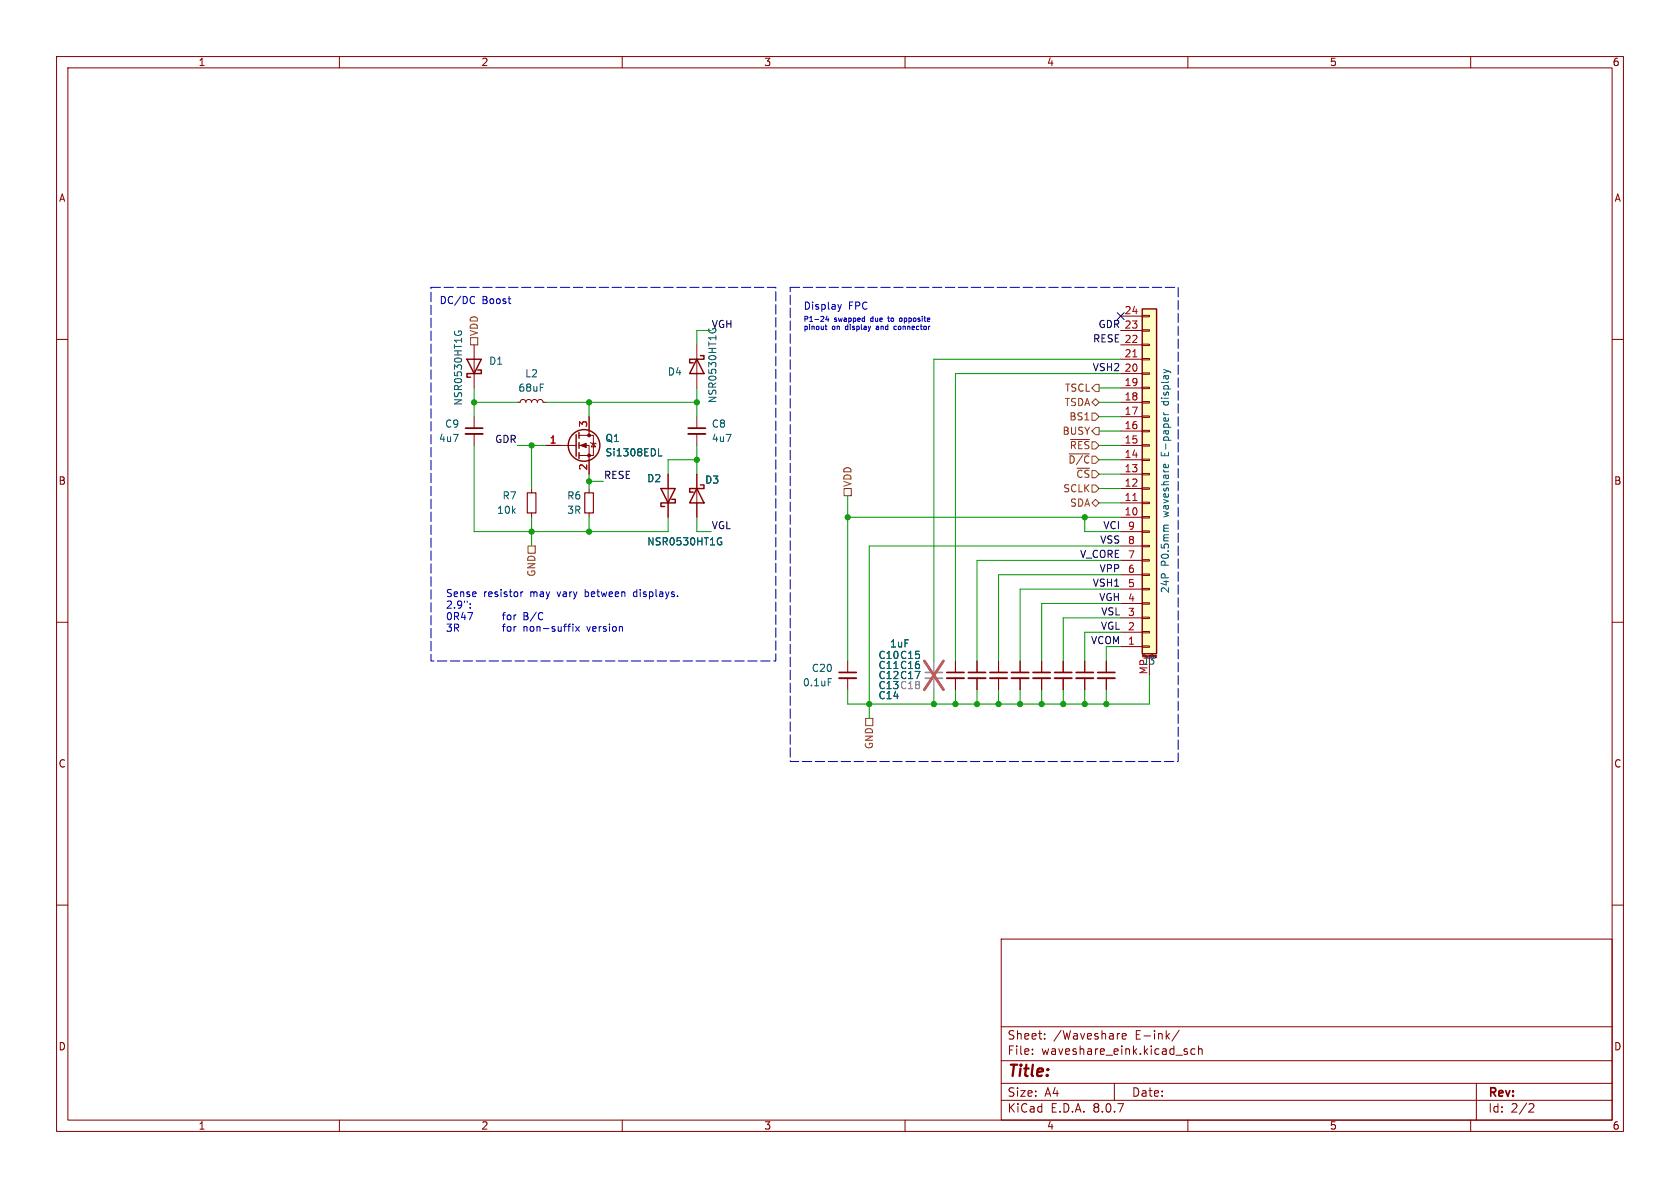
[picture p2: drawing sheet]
<svg xmlns="http://www.w3.org/2000/svg" width="297mm" height="210mm" viewBox="0 0 297 210" stroke-linecap="round" stroke-linejoin="round" font-family="sans-serif">
<g fill="none" stroke="#840000" stroke-width=".18">
<path d="M10 10h277v190h-277zM12 12h273v186h-273zM60 10v2M110 10v2M160 10v2M210 10v2M260 10v2M10 60h2M96.5 78.7h5.4M102.4 78.7h1.7v5.1M102.4 77h2.5v3.5h-2.5M104.1 73.7v3.3"/>
<path d="M104.4 78.2l.1 .2h.8l.1 .1M104.9 78.4l.4 .6h-.8zM285 60h2M10 110h2M180.3 116.8v2.1M180.3 119.9v2M285 110h2M10 160h2M177 166h108v32h-108zM285 160h2M60 198v2M110 198v2"/>
<path d="M160 198v2M177 194.5h108M177 191.5h108M177 187.5h108M177 181.5h108M182.5 186.3v.1M182.5 185.5v.1M184.7 183.6v.1M184.7 182.8v.1M197 191.5v3M198.4 183.2l.7-.1-.1-.3-.4-.1-.2 .2 .1 .7h.5M208.5 182.1l-1.3 2"/>
<path d="M209.5 185.9l.4 .1 .1 .2-.3 .2h-.2M209.5 185.4l.4 .1M210 198v2M211.2 185.5l-.4-.1-.3 .3v.4l.2 .2h.5M211.9 185.5l.2-.1 .4 .1v.9M211.9 184.9v1.5M260 198v2M261 191.5v6.5M270.5 195.1l.5 .1 .2 .3-1 1.1h1"/>
</g>
<path d="M178.8 119.9h3.1" fill="none" stroke="#840000" stroke-width=".33"/>
<path d="M178.8 118.9h3.1" fill="none" stroke="#840000" stroke-width=".3"/>
<g fill="none" stroke="#840000" stroke-width=".25">
<path d="M101.9 76.8v3.8M102.4 76.5v1M102.4 78.2v1M102.4 80v1"/>
<circle cx="103.3" cy="78.7" r="2.79"/>
</g>
<g fill="#840000" stroke="#840000" stroke-width=".18">
<path d="M102.6 78.7l1-.3v.7z"/>
<circle cx="104.1" cy="80.5" r=".25"/>
<circle cx="104.1" cy="77" r=".25"/>
</g>
<path d="M116.4 80.6h.6" fill="none" stroke="#006464" stroke-width=".18"/>
<path d="M201.9 54.6h2.6v61h-2.6z" fill="#ffffc2"/>
<g fill="none" stroke="#840000" stroke-width=".18">
<path d="M198.1 58.4h3.8M198.1 55.9h3.8M201.9 55.8h1.3v.2h-1.3zM201.9 58.3h1.3v.2h-1.3zM83.8 61v7.6M83.8 73.7v2M83.8 76.7v2M91.4 71.1h.5l.2-.3 .4-.2 .3 .2 .2 .3 .1-.3 .4-.2 .3 .2 .2 .3 .1-.3 .4-.2 .3 .2 .2 .3 .1-.3 .4-.2 .4 .2 .1 .3h.5M96.5 78.7h2.6M104.1 73.7v2.5M123.2 61v7.6M123.2 73.7v2"/>
<path d="M123.2 76.7v2M198.1 78.7h3.8M198.1 76.2h3.8M198.1 73.7h3.8M198.1 71.1h3.8M198.1 68.6h3.8M198.1 66h3.8M198.1 63.5h3.8M198.1 61h3.8M201.9 60.8h1.3v.3h-1.3zM201.9 63.4h1.3v.2h-1.3zM201.9 65.9h1.3v.3h-1.3z"/>
<path d="M201.9 68.5h1.3v.2h-1.3zM201.9 71h1.3v.2h-1.3zM201.9 73.5h1.3v.3h-1.3zM201.9 76.1h1.3v.2h-1.3zM201.9 78.6h1.3v.3h-1.3zM94 86.4v.7M94 90.7v.7M104.1 81.3v2.5M104.1 86.4v.7M104.1 90.7v.7M118.1 83.8v7.6M123.2 83.8v7.6"/>
<path d="M198.1 91.4h3.8M198.1 88.9h3.8M198.1 86.4h3.8M198.1 83.8h3.8M198.1 81.3h3.8M198.1 99.1h3.8M198.1 96.5h3.8M198.1 94h3.8M201.9 81.2h1.3v.2h-1.3zM201.9 83.7h1.3v.2h-1.3zM201.9 86.2h1.3v.3h-1.3zM201.9 88.8h1.3v.2h-1.3z"/>
<path d="M201.9 91.3h1.3v.3h-1.3zM201.9 93.9h1.3v.2h-1.3zM201.9 96.4h1.3v.2h-1.3zM201.9 98.9h1.3v.3h-1.3zM149.9 116.8v2.1M149.9 119.9v2M168.9 116.8v2.1M168.9 119.9v2M172.7 116.8v2.1M172.7 119.9v2M176.5 116.8v2.1M176.5 119.9v2"/>
<path d="M180.3 116.8v2.1M180.3 119.9v2M184.1 116.8v2.1M184.1 119.9v2M188 116.8v2.1M188 119.9v2M191.8 116.8v2.1M191.8 119.9v2M195.6 116.8v2.1M195.6 119.9v2M198.1 114.3h3.8M198.1 111.8h3.8"/>
<path d="M198.1 109.2h3.8M198.1 106.7h3.8M198.1 104.1h3.8M198.1 101.6h3.8M201.9 101.5h1.3v.2h-1.3zM201.9 104h1.3v.3h-1.3zM201.9 106.6h1.3v.2h-1.3zM201.9 109.1h1.3v.2h-1.3zM201.9 111.6h1.3v.3h-1.3zM201.9 114.2h1.3v.2h-1.3zM202 116.1v-.4l.1 .3 .2-.3v.4M203.2 116.3v3.1"/>
<path d="M203.5 115.7v.4M203.7 115.7h.1M204.4 115.9v.3M204.4 116.1h.1"/>
</g>
<path d="M201.9 54.6h2.6v61h-2.6zM82.5 63.5h2.6l-1.3 2.5zM84.5 65.4h.6v.6h-2.6v.7h.7M123.2 63.5l1.3 2.5h-2.6zM123.8 62.9h.7v.6h-2.6v.6h.7M116.8 86.4h2.6l-1.3 2.5zM118.7 88.3h.7v.6h-2.6v.6h.7M123.2 86.4l1.3 2.5h-2.6zM123.8 85.7h.7v.7h-2.6v.6h.7" fill="none" stroke="#840000" stroke-width=".25"/>
<path d="M200.3 63.1h.7M200.3 88.5h.7" fill="none" stroke="#a90000" stroke-width=".18"/>
<path d="M80.4 58.6v.5M81.1 58.8v-.3h.4l.1 .3-.1 .3M205.7 72.9l.3 .4M205.7 73.3h.9M116.4 80.6h.6M127.1 95.1h.4M127.4 95.8h.2v.4l-.2 .1h-.3M205.7 82.2l.3-.1 .2 .6M206.5 82.1l.1 .1M206.6 92.8h-.7l-.2 .4M146.4 120h.6" fill="none" stroke="#006464" stroke-width=".18"/>
<path d="M82.3 76.7h3M121.7 76.7h3M148.3 119.9h3.1M167.4 119.9h3M171.2 119.9h3M175 119.9h3.1M182.6 119.9h3.1M186.4 119.9h3.1M190.2 119.9h3.1M194.1 119.9h3" fill="none" stroke="#840000" stroke-width=".33"/>
<path d="M82.3 75.7h3M121.7 75.7h3M148.3 118.9h3.1M167.4 118.9h3M171.2 118.9h3M175 118.9h3.1M182.6 118.9h3.1M186.4 118.9h3.1M190.2 118.9h3.1M194.1 118.9h3" fill="none" stroke="#840000" stroke-width=".3"/>
<path d="M163.6 119.9h3" fill="none" stroke="#a1a1a1" stroke-width=".33"/>
<path d="M163.6 118.9h3" fill="none" stroke="#a1a1a1" stroke-width=".3"/>
<path d="M165.1 116.8v2.1M165.1 119.9v2" fill="none" stroke="#a1a1a1" stroke-width=".18"/>
<path d="M163.4 116.8l3.4 5.1M166.8 116.8l-3.4 5.1" fill="none" stroke="#e65255" stroke-width=".46"/>
<path d="M93.2 87.1h1.5v3.6h-1.5zM103.4 87.1h1.5v3.6h-1.5z" fill="none" stroke="#840000" stroke-width=".2"/>
<path d="M83.2 59.7h1.3v1.3h-1.3zM189.2 77.7h3.4M193 71.1l.7-.6 .6 .6-.6 .7zM193 73h.7l.6 .7-.6 .6h-.7zM193.7 67.9h.6v1.3h-.6l-.7-.6zM193.7 75.6h.6v1.2h-.6l-.7-.6zM93.3 96.5h1.3v1.3h-1.3zM149.2 86.4h1.3v1.2h-1.3zM189 80.2h3.6M193 85.7h.7l.6 .7-.6 .6h-.7zM193 88.9l.7-.6 .6 .6-.6 .6zM153 127h1.3v1.3h-1.3z" fill="none" stroke="#725600" stroke-width=".18"/>
<g fill="none" stroke="#0000c2" stroke-width=".18">
<path d="M83.7 52.4l.2 .1M83.9 53.5l-.2 .2M145.9 57.7h.3M146 57.4v.7l.2 .2M146.2 55.9l-.2 .6h.5M146.4 56.2v.6M148.1 53.8l.3 .9M148.4 54.7l-.1 .3M148.7 53.8l-.3 .9M155 57.7h-.1M155.2 57.9l-.3 .2v.1l.3 .1M156.9 56.2h.4"/>
<path d="M157 55.9v.8l.2 .1M158.2 57.7l-.2 .1v.3l.2 .2 .3-.1M158.4 57.7h.1M159.5 56.4l-.2-.2-.3 .2 .1 .4h.2l.2-.2M162.8 57.4v.7M83.1 107.4v.1M83.1 106.7v.1M88.8 108.7h.5M88.8 110.8h.5M89.3 108.3l-.3 .2v1.1M89.3 110.3l-.3 .2v1.1M89.7 108.8l.2-.1 .4 .1v.5l-.1 .2-.3 .1-.2-.2z"/>
<path d="M89.7 110.9l.2-.1 .4 .1v.5l-.1 .1-.3 .1-.2-.1zM90.9 108.7v.9M90.9 110.8v.8M91.2 108.7l-.3 .3M91.2 110.8l-.3 .2M92.1 104.6v.9M92.4 104.6l-.3 .3M95.9 108.3l.1 .1M96 109.4l-.1 .1M100.4 110.8h.5M100.9 110.3l-.3 .1M101.3 110.3v.2"/>
<path d="M101.3 110.8v.8M101.8 110.8l.6 .8M102.4 110.8l-.6 .8M112.1 104.7l-.1 .2 .1 .5"/>
</g>
<path d="M76.2 50.8h61v66h-61zM139.7 50.8h68.6v83.8h-68.6z" fill="none" stroke="#0000c2" stroke-width=".18" stroke-dasharray="1.7 .6"/>
<g fill="none" stroke="#009600" stroke-width=".18">
<path d="M125.7 58.4h-2.5v2.6M83.8 78.7v15.3h34.3v-2.6M83.8 68.6v5.1M83.8 71.1h7.6M91.4 78.7h5.1M94 78.7v7.7M96.5 71.1h26.7M104.1 71.1v2.6M123.2 68.6v5.1M123.2 78.7v5.1M194.3 78.7h3.8M194.3 71.1h3.8"/>
<path d="M194.3 73.7h3.8M194.3 76.2h3.8M194.3 68.6h3.8M198.1 66h-29.2v50.8M198.1 63.5h-33v53.3M94 91.4v5.1M104.1 83.8v2.6M104.1 91.4v2.6M104.1 85.1h2.6M123.2 91.4v2.6h2.5M123.2 81.3h-5.1v2.5M149.9 91.4h48.2"/>
<path d="M149.9 87.6v29.2M191.8 91.4v2.6h6.3M194.3 88.9h3.8M194.3 83.8h3.8M194.3 86.4h3.8M194.3 81.3h3.8M198.1 96.5h-44.4v30.5M198.1 99.1h-25.4v17.7M195.6 114.3v2.5M198.1 111.8h-6.3v5M198.1 104.1h-17.8v12.7M198.1 106.7h-14v10.1"/>
<path d="M198.1 101.6h-21.6v15.2M198.1 109.2h-10.1v7.6M203.2 119.4v5.1h-53.3v-2.6M165.1 121.9v2.6M168.9 121.9v2.6M172.7 121.9v2.6M176.5 121.9v2.6M180.3 121.9v2.6M184.1 121.9v2.6M188 121.9v2.6M191.8 121.9v2.6M195.6 121.9v2.6"/>
</g>
<path d="M197.5 55.3l1.2 1.2M198.7 55.3l-1.2 1.2" fill="none" stroke="#000084" stroke-width=".18"/>
<g fill="#009600" stroke="#009600" stroke-width=".18">
<circle cx="153.7" cy="124.5" r=".46"/>
<circle cx="149.9" cy="91.4" r=".46"/>
<circle cx="104.1" cy="94" r=".46"/>
<circle cx="123.2" cy="71.1" r=".46"/>
<circle cx="184.1" cy="124.5" r=".46"/>
<circle cx="191.8" cy="124.5" r=".46"/>
<circle cx="188" cy="124.5" r=".46"/>
<circle cx="172.7" cy="124.5" r=".46"/>
<circle cx="176.5" cy="124.5" r=".46"/>
<circle cx="165.1" cy="124.5" r=".46"/>
<circle cx="168.9" cy="124.5" r=".46"/>
<circle cx="195.6" cy="124.5" r=".46"/>
<circle cx="180.3" cy="124.5" r=".46"/>
<circle cx="94" cy="94" r=".46"/>
<circle cx="104.1" cy="71.1" r=".46"/>
<circle cx="94" cy="78.7" r=".46"/>
<circle cx="83.8" cy="71.1" r=".46"/>
<circle cx="104.1" cy="85.1" r=".46"/>
<circle cx="191.8" cy="91.4" r=".46"/>
<circle cx="123.2" cy="81.3" r=".46"/>
</g>
<text font-size="2.8" fill="#840000" x="178" y="190.9">Title:</text>
<g font-size="2.1" fill="#840000">
<text x="178" y="184">Sheet:</text>
<text x="186.2" y="184">/Waveshare</text>
<text x="200.7" y="184">E-ink/</text>
<text x="178" y="186.7">File:</text>
<text x="184.1" y="186.7">waveshare_eink.kicad_sch</text>
<text x="178" y="196.9">KiCad</text>
<text x="178" y="194.1">Size:</text>
<text x="184.7" y="194.1">A4</text>
<text x="185.7" y="196.9">E.D.A.</text>
<text x="193.3" y="196.9">8.0.7</text>
<text x="200" y="194.1">Date:</text>
<text x="263" y="194.3">Rev:</text>
<text x="263" y="196.9">Id:</text>
<text x="267.1" y="196.9">2/2</text>
</g>
<g font-size="1.8" fill="#840000">
<text x="35" y="11.9">1</text>
<text x="85" y="11.9">2</text>
<text x="135" y="11.9">3</text>
<text x="185" y="11.9">4</text>
<text x="235" y="11.9">5</text>
<text x="285" y="11.9">6</text>
<text x="10.3" y="35.9">A</text>
<text x="285.3" y="35.9">A</text>
<text x="10.3" y="85.9">B</text>
<text x="285.3" y="85.9">B</text>
<text x="10.3" y="135.9">C</text>
<text x="285.3" y="135.9">C</text>
<text x="10.3" y="185.9">D</text>
<text x="285.3" y="185.9">D</text>
<text x="35" y="199.9">1</text>
<text x="85" y="199.9">2</text>
<text x="135" y="199.9">3</text>
<text x="185" y="199.9">4</text>
<text x="235" y="199.9">5</text>
<text x="285" y="199.9">6</text>
</g>
<g font-size="1.8" fill="#0000c2">
<text x="77.6" y="54">DC/DC</text>
<text x="85.2" y="54">Boost</text>
<text x="142" y="55.1">Display</text>
<text x="150" y="55.1">FPC</text>
<text x="78.7" y="105.9">Sense</text>
<text x="78.7" y="107.9">2.9&quot;:</text>
<text x="85.5" y="105.9">resistor</text>
<text x="93.8" y="105.9">may</text>
<text x="98.8" y="105.9">vary</text>
<text x="103.9" y="105.9">between</text>
<text x="112.7" y="105.9">displays.</text>
<text x="78.7" y="110">0R47 for</text>
<text x="78.7" y="112">3R for</text>
<text x="92.4" y="110">B/C</text>
<text x="92.4" y="112">non-suffix</text>
<text x="103.9" y="112">version</text>
</g>
<g font-size="1.8" fill="#725600">
<text x="84.7" y="59.5" transform="rotate(-90 84.7 59.5)">VDD</text>
<text x="188.1" y="72">TSDA</text>
<text x="188.2" y="69.4">TSCL</text>
<text x="187.7" y="77.1">BUSY</text>
<text x="189" y="74.5">BS1</text>
<text x="188.8" y="82.1">~{D/C}</text>
<text x="189" y="79.6">~{RES}</text>
<text x="150.7" y="86.2" transform="rotate(-90 150.7 86.2)">VDD</text>
<text x="187.9" y="87.2">SCLK</text>
<text x="189.1" y="89.8">SDA</text>
<text x="190.2" y="84.7">~{CS}</text>
<text x="94.8" y="102.1" transform="rotate(-90 94.8 102.1)">GND</text>
<text x="154.5" y="132.5" transform="rotate(-90 154.5 132.5)">GND</text>
</g>
<g font-size="1.8" fill="#0f0f0f">
<text x="125.7" y="58.1">VGH</text>
<text x="194.1" y="58.1">GDR 23</text>
<text x="193.1" y="65.7">VSH2</text>
<text x="193.1" y="60.6">RESE 22</text>
<text x="87.4" y="78.4">GDR</text>
<text x="106.7" y="84.7">RESE</text>
<text x="125.7" y="93.6">VGL</text>
<text x="195" y="93.6">VCI</text>
<text x="190.8" y="98.7">V_CORE 7</text>
<text x="194.3" y="101.3">VPP</text>
<text x="194.4" y="96.2">VSS</text>
<text x="193.1" y="103.8">VSH1</text>
<text x="194.2" y="106.3">VGH</text>
<text x="194.5" y="111.4">VGL</text>
<text x="194.6" y="108.9">VSL</text>
</g>
<g font-size="1.8" fill="#a90000">
<text x="198.7" y="55.6">24</text>
<text x="198.7" y="65.8">20</text>
<text x="198.7" y="63.2">21</text>
<text x="198.7" y="70.9">18</text>
<text x="198.7" y="68.3">19</text>
<text x="103.9" y="75.6" transform="rotate(-90 103.9 75.6)">3</text>
<text x="198.7" y="75.9">16</text>
<text x="198.7" y="73.4">17</text>
<text x="97.1" y="78.5">1</text>
<text x="103.9" y="83.3" transform="rotate(-90 103.9 83.3)">2</text>
<text x="198.7" y="83.6">13</text>
<text x="198.7" y="81">14</text>
<text x="198.7" y="78.5">15</text>
<text x="198.7" y="88.6">11</text>
<text x="198.7" y="86.1">12</text>
<text x="198.7" y="91.2">10</text>
<text x="199.3" y="93.7">9</text>
<text x="199.3" y="101.3">6</text>
<text x="199.3" y="96.3">8</text>
<text x="199.3" y="106.4">4</text>
<text x="199.3" y="103.9">5</text>
<text x="199.3" y="111.5">2</text>
<text x="199.3" y="109">3</text>
<text x="202.9" y="119.3" transform="rotate(-90 202.9 119.3)">MP</text>
</g>
<g font-size="1.8" fill="#006464">
<text x="86.4" y="64.7">D1</text>
<text x="81.9" y="71.8" transform="rotate(-90 81.9 71.8)">NSR0530HT1G</text>
<text x="91.6" y="69.4">68uF</text>
<text x="92.8" y="66.9">L2</text>
<text x="118" y="66.6">D4</text>
<text x="126.8" y="71.4" transform="rotate(-90 126.8 71.4)">NSR0530HT1G</text>
<text x="206.9" y="71.1" transform="rotate(-90 206.9 71.1)">display</text>
<text x="78.6" y="75.8">C9</text>
<text x="125.7" y="75.8">C8</text>
<text x="77.5" y="78.3">4u7</text>
<text x="106.9" y="78.3">Q1</text>
<text x="106.9" y="80.9">Si1308EDL</text>
<text x="125.7" y="78.3">4u7</text>
<text x="206.9" y="80.4" transform="rotate(-90 206.9 80.4)">E-paper</text>
<text x="88.7" y="88.5">R7</text>
<text x="100.2" y="88.5">R6</text>
<text x="114.3" y="85.4">D2</text>
<text x="124.6" y="85.7">D3</text>
<text x="87.8" y="91">10k</text>
<text x="100.2" y="91">3R</text>
<text x="206.9" y="91.3" transform="rotate(-90 206.9 91.3)">waveshare</text>
<text x="114.3" y="96.6">NSR0530HT1G</text>
<text x="206.9" y="100.1" transform="rotate(-90 206.9 100.1)">P0.5mm</text>
<text x="206.9" y="105" transform="rotate(-90 206.9 105)">24P</text>
<text x="143.4" y="119">C20</text>
<text x="155.2" y="118.5">C11 C16</text>
<text x="155.2" y="116.7">C10 C15</text>
<text x="157.2" y="114.7">1uF</text>
<text x="201.9" y="117.7">J3</text>
<text x="141.8" y="121.5">0.1uF</text>
<text x="155.2" y="123.8">C14</text>
<text x="155.2" y="120.2">C12 C17</text>
</g>
<text font-size="1.8" fill="#009600" x="192.8" y="114">VCOM 1</text>
<text font-size="1.8" fill="#989898" x="155.2" y="122">C13 C18</text>
<g font-size="1.3" fill="#0000c2">
<text x="142" y="57.2">P1-24</text>
<text x="142" y="58.7">pinout</text>
<text x="147.1" y="58.7">on</text>
<text x="147.5" y="57.2">swapped</text>
<text x="149.7" y="58.7">display</text>
<text x="154.2" y="57.2">due</text>
<text x="155.5" y="58.7">and</text>
<text x="157.6" y="57.2">to</text>
<text x="158.9" y="58.7">connector</text>
<text x="159.9" y="57.2">opposite</text>
</g>
<text font-size=".5" fill="#006464" x="201.7" y="116.4">Mounting</text>
</svg>
